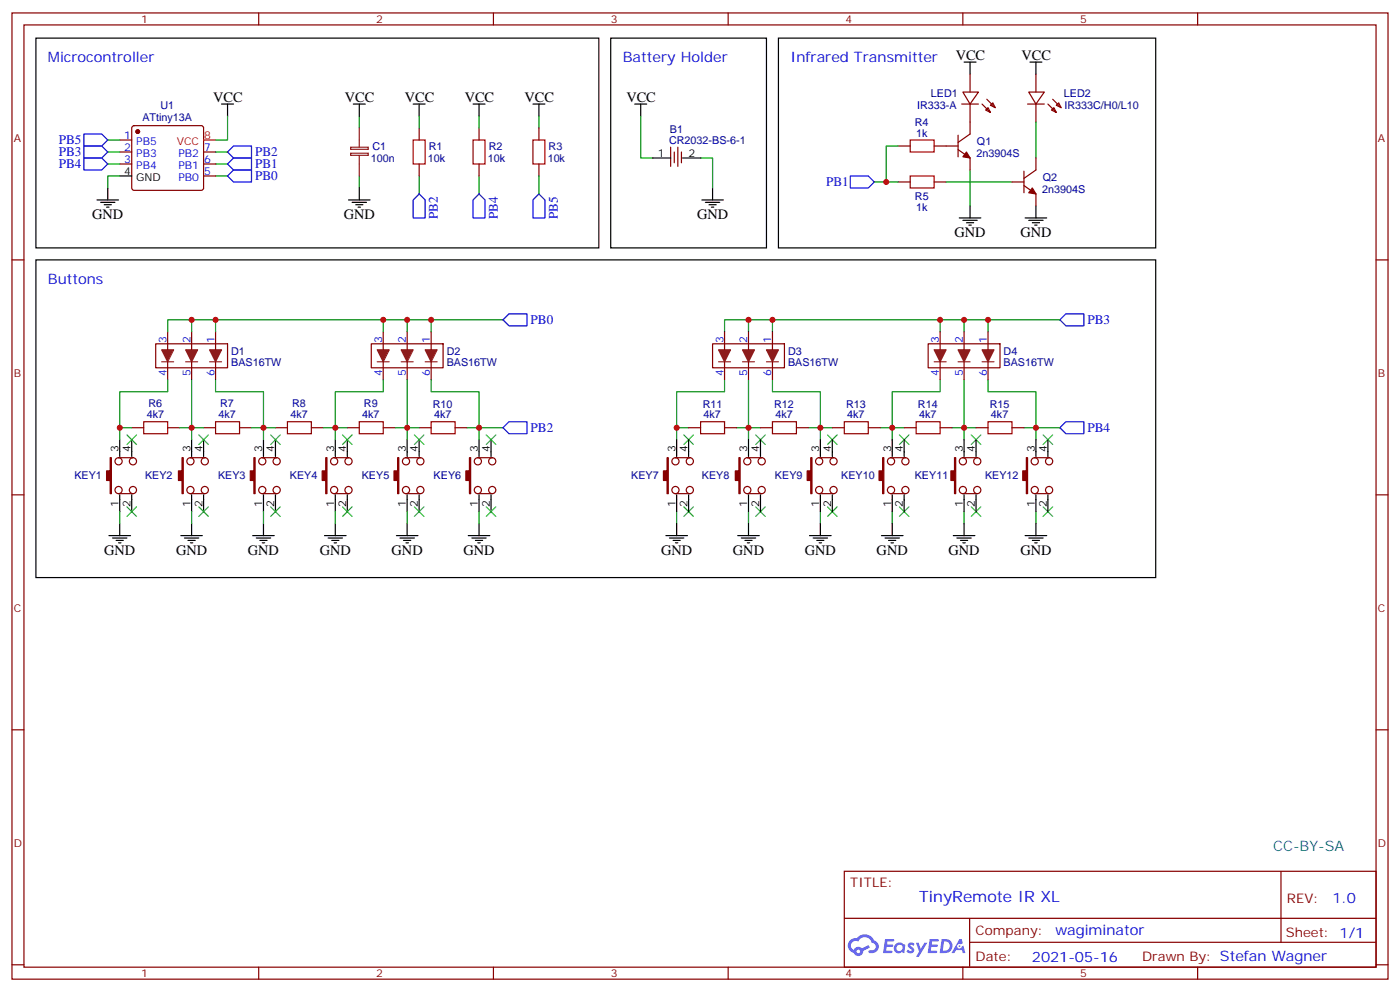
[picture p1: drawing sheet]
<svg xmlns="http://www.w3.org/2000/svg" width="412mm" height="292mm" viewBox="0 0 412 292" stroke-linecap="round" stroke-linejoin="round" font-family="sans-serif">
<g fill="none" stroke="#870000" stroke-width=".35">
<path d="M3.5 3.8h405.4v284.3h-405.4zM7.1 7.3h398.2v277.3h-398.2zM76.2 3.8v3.5M145.3 3.8v3.5M214.5 3.8v3.5M283.6 3.8v3.5M352.8 3.8v3.5M3.5 76.5h3.6M405.3 76.5h3.6M3.5 145.6h3.6M405.3 145.6h3.6M3.5 214.8h3.6"/>
<path d="M405.3 214.8h3.6M248.7 256.4h156.6v28.2h-156.6zM377.3 256.4v20.9M248.7 270.2h156.5M285.6 277.3h119.6M285.6 270.2v14.2M3.5 283.9h3.6M76.2 284.6v3.5M145.3 284.6v3.5M214.5 284.6v3.5M283.6 284.6v3.5M352.8 284.6v3.5"/>
<path d="M405.3 283.9h3.6"/>
</g>
<g fill="#5487ff">
<path d="M267.7 277.6a1.22 1.22 0 0 1 1.7 .2l-.4 .6a.47 .47 0 0 0-.3-.4 .47 .47 0 0 0-.5 .2l.1 .2a1.14 1.14 0 0 1 .8 1.8 1.14 1.14 0 0 1-1.9 0l-.2-.2 .5-.6 .7 .5a.29 .29 0 0 0 .3-.3 .29 .29 0 0 0-.2-.3 1.04 1.04 0 0 1-.6-1.7z"/>
<path d="M260.7 276.3h2.4l.3 .2-.2 .5-1.8 .1-.1 .8h1.5l.3 .4-.3 .4h-1.6l-.2 1.1h1.7l.2 .3-.2 .3-2.6 .1z"/>
<path d="M273.8 276.3h2.4l.3 .2-.1 .5-1.8 .1-.2 .8h1.6l.3 .4-.4 .4h-1.6l-.1 1.1h1.7l.2 .3-.2 .3-2.6 .1z"/>
<path d="M282.6 276.3h.7l.3 1.3-.6 .3a.69 .69 0 0 0-1 .3 .69 .69 0 0 0 .4 .9 .69 .69 0 0 0 .9-.6l.5-.2 .6 2.2h-.8l-.2-.9h-1.8l-.5 .9h-.8z"/>
<path d="M269.8 277.4h.8l.6 1.8 1.1-1.8h.9l-2.6 4.2h-.8l.9-1.5z"/>
<path d="M277.4 276.3l-.6 4.2h1.3a2.11 2.11 0 0 0 2.5-2.1 2.11 2.11 0 0 0-2.5-2.1zM278.1 277.1a1.39 1.39 0 0 1 1.7 1.4 1.39 1.39 0 0 1-1.8 1.3h-.3z"/>
<path d="M263.7 277.9a1.54 1.54 0 0 0-.1 2.2 1.54 1.54 0 0 0 2.2 .1l.6 .3 .3-2.3-.2-.3h-.4a1.49 1.49 0 0 0-2.4 0zM264 278.9a.94 .94 0 0 1 1.8 0 .94 .94 0 0 1-1.8 0z"/>
<path d="M250.4 276.7a2.18 2.18 0 0 0 1.1 3.7 1.44 1.44 0 0 0 1.6 .9 1.44 1.44 0 0 0 1.2-1.4l2-1.1-.5-.7-1.9 1a1.47 1.47 0 0 0-2.4 .4 1.39 1.39 0 0 1-.7-1.9 1.39 1.39 0 0 1 2-.5 2.12 2.12 0 0 1 2.2-1.3 2.12 2.12 0 0 1 1.9 1.7 1.14 1.14 0 0 1 1.1 1.4 1.14 1.14 0 0 1-1.7 .7 .43 .43 0 0 0-.5 .4 .43 .43 0 0 0 .4 .5 1.98 1.98 0 0 0 2.5-1.2 1.98 1.98 0 0 0-1.2-2.6 3.1 3.1 0 0 0-5.3-.6l-.9 .1zM252.3 280a.55 .55 0 0 1 1.1 0 .55 .55 0 0 1-1.1 0z"/>
<circle cx="282.6" cy="278.4" r=".26"/>
</g>
<g fill="none" stroke="#008700" stroke-width=".35">
<path d="M67 34.1v7.1h-3.5M105.8 34.1v3.6M123.5 34.1v3.6M141.1 34.1v3.6M158.7 34.1v3.6M188.7 34.1v12.4h3.6M305.2 35.9v10.6M31.7 48.3h3.6M31.7 44.7h3.6M31.7 41.2h3.6M35.3 51.8h-3.6v3.5M63.5 51.8h3.5"/>
<path d="M63.5 48.3h3.5M63.5 44.7h3.5M105.8 51.8v3.5M123.5 51.8v5.3M141.1 51.8v5.3M158.7 51.8v5.3M206.4 46.5h3.5v8.8M257.5 53.6h7.1M264.6 43h-3.5v10.6M278.7 53.6h19.4M285.8 50v10.6M56.4 94.1v3.5"/>
<path d="M63.5 94.1v3.5M112.9 94.1v3.5M119.9 94.1v3.5M127 94.1v3.5M148.2 94.1h-98.8v3.5M220.5 94.1v3.5M227.5 94.1v3.5M276.9 94.1v3.5M284 94.1v3.5M291 94.1v3.5M312.2 94.1h-98.8v3.5M49.4 111.8v3.5h-14.1v10.6"/>
<path d="M56.4 111.8v17.6M63.5 111.8v3.5h14.1v14.1M112.9 111.8v3.5h-14.1v14.1M119.9 111.8v17.6M127 111.8v3.5h14.1v14.1M213.4 111.8v3.5h-14.1v10.6M220.5 111.8v17.6M227.5 111.8v3.5h14.2v14.1M276.9 111.8v3.5h-14.1v14.1M284 111.8v17.6M291 111.8v3.5h14.2v14.1M38.8 125.9h-3.5v3.5"/>
<path d="M52.9 125.9h7.1M74.1 125.9h7M95.2 125.9h7.1M116.4 125.9h7.1M137.6 125.9h10.6M202.8 125.9h-3.5v3.5M217 125.9h7M238.1 125.9h7.1M259.3 125.9h7M280.5 125.9h7M301.6 125.9h10.6M35.3 150.6v3.5"/>
<path d="M56.4 150.6v3.5M77.6 150.6v3.5M98.8 150.6v3.5M119.9 150.6v3.5M141.1 150.6v3.5M199.3 150.6v3.5M220.5 150.6v3.5M241.7 150.6v3.5M262.8 150.6v3.5M284 150.6v3.5M305.2 150.6v3.5"/>
</g>
<g fill="none" stroke="#00f" stroke-width=".35">
<path d="M24.7 39.4h5.3l1.7 1.8-1.7 1.8h-5.3zM24.7 43h5.3l1.7 1.7-1.7 1.8h-5.3zM24.7 46.5h5.3l1.7 1.8-1.7 1.7h-5.3zM67 48.3l1.8-1.8h5.3v3.5h-5.3zM67 44.7l1.8-1.7h5.3v3.5h-5.3zM68.8 50h5.3v3.6h-5.3l-1.8-1.8zM123.5 57.1l1.7 1.7v5.3h-3.5v-5.3zM141.1 57.1l1.8 1.7v5.3h-3.6v-5.3zM158.7 57.1l1.8 1.7v5.3h-3.5v-5.3zM250.5 51.8h5.3l1.7 1.8-1.7 1.7h-5.3zM148.2 94.1l1.7-1.7h5.3v3.5h-5.3zM312.2 94.1l1.8-1.7h5.3v3.5h-5.3z"/>
<path d="M148.2 125.9l1.7-1.8h5.3v3.5h-5.3zM312.2 125.9l1.8-1.8h5.3v3.5h-5.3z"/>
</g>
<g fill="#870000" stroke="#870000" stroke-width=".35">
<path d="M304.1 55.3l1.1 1.8-2.2-.4z"/>
<path d="M284.7 44.7l1.1 1.8-2.2-.4z"/>
<path d="M32.5 134.7h.3v10.6h-.3v-3.9h-1.1v-2.8h1.1z"/>
<path d="M53.6 134.7h.4v10.6h-.4v-3.9h-1v-2.8h1z"/>
<path d="M74.8 134.7h.3v10.6h-.3v-3.9h-1.1v-2.8h1.1z"/>
<path d="M96 134.7h.3v10.6h-.3v-3.9h-1.1v-2.8h1.1z"/>
<path d="M117.1 134.7h.4v10.6h-.4v-3.9h-1v-2.8h1z"/>
<path d="M138.3 134.7h.3v10.6h-.3v-3.9h-1.1v-2.8h1.1z"/>
<path d="M302.3 134.7h.4v10.6h-.4v-3.9h-1v-2.8h1z"/>
<path d="M281.2 134.7h.3v10.6h-.3v-3.9h-1.1v-2.8h1.1z"/>
<path d="M260 134.7h.3v10.6h-.3v-3.9h-1.1v-2.8h1.1z"/>
<path d="M238.8 134.7h.4v10.6h-.4v-3.9h-1v-2.8h1z"/>
<path d="M217.7 134.7h.3v10.6h-.3v-3.9h-1.1v-2.8h1.1z"/>
<path d="M196.5 134.7h.3v10.6h-.3v-3.9h-1.1v-2.8h1.1z"/>
<circle cx="40.6" cy="38.7" r=".53"/>
</g>
<g fill="none" stroke="#870000" stroke-width=".35">
<path d="M39 37.2l.5-.2h19.8l.5 .2 .2 .5v17.6l-.3 .5-.4 .2h-19.8l-.5-.2-.2-.5v-17.6zM123.5 37.7v3.5M141.1 37.7v3.5M158.7 37.7v3.5M282.2 39.8v6.3M283.3 30.6h4.9M283.6 27.1h4.6l-2.4 3.5zM285.8 21.8v5.3M285.8 30.6v8.8l-3.6 2.5M289.3 30.6l2.4 2.5M290.3 32.4l.7-.7 .7 1.4zM290.7 29.2l2.5 2.5"/>
<path d="M292.5 30.3l.7 1.4-1.5-.7zM302.7 30.6h4.9M303 27.1h4.6l-2.4 3.5zM305.2 21.8v5.3M305.2 30.6v5.3M308.7 30.6l2.4 2.5M309.7 32.4l.7-.7 .7 1.4zM310.1 29.2l2.5 2.5M311.1 31l.8-.7 .7 1.4zM35.3 41.2h3.5M35.3 44.7h3.5M35.3 48.3h3.5"/>
<path d="M60 44.7h3.5M60 48.3h3.5M60 51.8h3.5M123.5 48.3v3.5M141.1 48.3v3.5M158.7 48.3v3.5M197.6 43.3v5.7M198.6 44.7v3.2M199.7 43.3v5.7M200.7 44.7v3.2M264.6 53.6h3.5M264.6 43h3.5"/>
<path d="M275.2 53.6h3.5M275.2 43h7M282.2 44l3.6 2.5v3.5M298.1 53.6h3.5M301.6 54.6l3.6 2.5v3.5M301.6 50.4v6.3M305.2 46.5v3.5l-3.6 2.5M49.4 97.6v5.3M56.4 97.6v5.3M63.5 97.6v5.3M112.9 97.6v5.3M119.9 97.6v5.3"/>
<path d="M127 97.6v5.3M213.4 97.6v5.3M220.5 97.6v5.3M227.5 97.6v5.3M276.9 97.6v5.3M284 97.6v5.3M291 97.6v5.3M45.9 101.2h21.1v7h-21.1zM49.4 106.5v5.3M56.4 106.5v5.3M63.5 106.5v5.3M109.4 101.2h21.1v7h-21.1z"/>
<path d="M112.9 106.5v5.3M119.9 106.5v5.3M127 106.5v5.3M209.9 101.2h21.2v7h-21.2zM213.4 106.5v5.3M220.5 106.5v5.3M227.5 106.5v5.3M273.4 101.2h21.2v7h-21.2zM276.9 106.5v5.3M284 106.5v5.3M291 106.5v5.3M34.9 134.7h4.3"/>
<path d="M38.8 125.9h3.5M49.4 125.9h3.5M56.1 134.7h4.2M60 125.9h3.5M70.6 125.9h3.5M77.3 134.7h4.2M81.1 125.9h3.6M91.7 125.9h3.5M98.4 134.7h4.3M102.3 125.9h3.5M112.9 125.9h3.5M119.6 134.7h4.2"/>
<path d="M123.5 125.9h3.5M134.1 125.9h3.5M140.8 134.7h4.2M199 134.7h4.2M202.8 125.9h3.6M213.4 125.9h3.6M220.1 134.7h4.3M224 125.9h3.5M234.6 125.9h3.5M241.3 134.7h4.2M245.2 125.9h3.5M255.8 125.9h3.5"/>
<path d="M262.5 134.7h4.2M266.3 125.9h3.6M276.9 125.9h3.6M283.6 134.7a1.06 1.06 0 0 1 1 1.5 1.06 1.06 0 0 1-1.8 .3 1.06 1.06 0 0 1 .5-1.8h4.6M287.5 125.9h3.5M298.1 125.9h3.5M304.8 134.7h4.2M34.9 145.3h4.3M56.1 145.3h4.2M77.3 145.3h4.2M98.4 145.3h4.3M119.6 145.3h4.2"/>
<path d="M140.8 145.3h4.2M199 145.3h4.2M220.1 145.3h4.3M241.3 145.3h4.2M262.5 145.3h4.2M283.6 143.2a1.06 1.06 0 0 0-.9 1.4 1.06 1.06 0 0 0 1.7 .3 1.06 1.06 0 0 0-.4-1.7h-.4M283.6 145.3h4.3M304.8 145.3h4.2"/>
<circle cx="34.9" cy="135.7" r="1.06"/>
<circle cx="39.2" cy="135.7" r="1.06"/>
<circle cx="56.1" cy="135.7" r="1.06"/>
<circle cx="60.3" cy="135.7" r="1.06"/>
<circle cx="77.3" cy="135.7" r="1.06"/>
<circle cx="81.5" cy="135.7" r="1.06"/>
<circle cx="98.4" cy="135.7" r="1.06"/>
<circle cx="102.7" cy="135.7" r="1.06"/>
<circle cx="119.6" cy="135.7" r="1.06"/>
<circle cx="123.8" cy="135.7" r="1.06"/>
<circle cx="140.8" cy="135.7" r="1.06"/>
<circle cx="145" cy="135.7" r="1.06"/>
<circle cx="199" cy="135.7" r="1.06"/>
<circle cx="203.2" cy="135.7" r="1.06"/>
<circle cx="220.1" cy="135.7" r="1.06"/>
<circle cx="224.4" cy="135.7" r="1.06"/>
<circle cx="241.3" cy="135.7" r="1.06"/>
<circle cx="245.5" cy="135.7" r="1.06"/>
<circle cx="262.5" cy="135.7" r="1.06"/>
<circle cx="266.7" cy="135.7" r="1.06"/>
<circle cx="287.9" cy="135.7" r="1.06"/>
<circle cx="304.8" cy="135.7" r="1.06"/>
<circle cx="309" cy="135.7" r="1.06"/>
<circle cx="34.9" cy="144.2" r="1.06"/>
<circle cx="39.2" cy="144.2" r="1.06"/>
<circle cx="56.1" cy="144.2" r="1.06"/>
<circle cx="60.3" cy="144.2" r="1.06"/>
<circle cx="77.3" cy="144.2" r="1.06"/>
<circle cx="81.5" cy="144.2" r="1.06"/>
<circle cx="98.4" cy="144.2" r="1.06"/>
<circle cx="102.7" cy="144.2" r="1.06"/>
<circle cx="119.6" cy="144.2" r="1.06"/>
<circle cx="123.8" cy="144.2" r="1.06"/>
<circle cx="140.8" cy="144.2" r="1.06"/>
<circle cx="145" cy="144.2" r="1.06"/>
<circle cx="199" cy="144.2" r="1.06"/>
<circle cx="203.2" cy="144.2" r="1.06"/>
<circle cx="220.1" cy="144.2" r="1.06"/>
<circle cx="224.4" cy="144.2" r="1.06"/>
<circle cx="241.3" cy="144.2" r="1.06"/>
<circle cx="245.5" cy="144.2" r="1.06"/>
<circle cx="262.5" cy="144.2" r="1.06"/>
<circle cx="266.7" cy="144.2" r="1.06"/>
<circle cx="287.9" cy="144.2" r="1.06"/>
<circle cx="304.8" cy="144.2" r="1.06"/>
<circle cx="309" cy="144.2" r="1.06"/>
</g>
<g fill="none" stroke="#000" stroke-width=".35">
<path d="M10.6 11.2h165.8v61.8h-165.8zM179.9 11.2h45.9v61.8h-45.9zM229.3 11.2h111.1v61.8h-111.1zM284 18.3h3.5M285.8 18.3v3.5M303.4 18.3h3.5M305.2 18.3v3.5M65.3 30.6h3.5M67 30.6v3.5M104.1 30.6h3.5M105.8 30.6v3.5M121.7 30.6h3.5"/>
<path d="M123.5 30.6v3.5M139.3 30.6h3.6M141.1 30.6v3.5M157 30.6h3.5M158.7 30.6v3.5M187 30.6h3.5M188.7 30.6v3.5M28.6 58.8h6.3M29.6 59.5h4.3M31.7 55.3v3.5M35.3 51.8h3.5M102.7 58.8h6.3"/>
<path d="M103.7 59.5h4.2M105.8 55.3v3.5M192.3 46.5h5.3M201.1 46.5h5.3M206.7 58.8h6.4M207.8 59.5h4.2M209.9 55.3v3.5M10.6 76.5h329.8v93.5h-329.8zM30.7 60.3h2.1M31.4 61h.7M104.8 60.3h2.1M105.5 61h.7"/>
<path d="M208.8 60.3h2.2M209.5 61h.8M282.6 64.1h6.3M283.6 64.8h4.3M284.7 65.5h2.1M285.4 66.3h.7M285.8 60.6v3.5M302 64.1h6.3M303 64.8h4.3M304.1 65.5h2.1M304.8 66.3h.7M305.2 60.6v3.5"/>
<path d="M35.3 129.4v4.9M38.8 129.4v4.9M56.4 129.4v4.9M60 129.4v4.9M77.6 129.4v4.9M81.1 129.4v4.9M98.8 129.4v4.9M102.3 129.4v4.9M119.9 129.4v4.9M123.5 129.4v4.9M141.1 129.4v4.9M144.6 129.4v4.9"/>
<path d="M199.3 129.4v4.9M202.8 129.4v4.9M220.5 129.4v4.9M224 129.4v4.9M241.7 129.4v4.9M245.2 129.4v4.9M262.8 129.4v4.9M266.3 129.4v4.9M284 129.4v4.9M287.5 129.4v4.9M305.2 129.4v4.9M308.7 129.4v4.9"/>
<path d="M32.1 157.6h6.4M33.2 158.3h4.2M34.2 159h2.1M34.9 159.7h.7M35.3 145.6v5M35.3 154.1v3.5M38.8 145.6v5M53.3 157.6h6.3M54.3 158.3h4.3M55.4 159h2.1M56.1 159.7h.7M56.4 145.6v5"/>
<path d="M56.4 154.1v3.5M60 145.6v5M74.4 157.6h6.4M75.5 158.3h4.2M76.6 159h2.1M77.3 159.7h.7M77.6 145.6v5M77.6 154.1v3.5M81.1 145.6v5M95.6 157.6h6.4M96.7 158.3h4.2M97.7 159h2.1"/>
<path d="M98.4 159.7h.7M98.8 145.6v5M98.8 154.1v3.5M102.3 145.6v5M116.8 157.6h6.3M117.8 158.3h4.3M118.9 159h2.1M119.6 159.7h.7M119.9 145.6v5M119.9 154.1v3.5M123.5 145.6v5M137.9 157.6h6.4"/>
<path d="M139 158.3h4.2M140.1 159h2.1M140.8 159.7h.7M141.1 145.6v5M141.1 154.1v3.5M144.6 145.6v5M196.1 157.6h6.4M197.2 158.3h4.2M198.3 159h2.1M199 159.7h.7M199.3 145.6v5M199.3 154.1v3.5"/>
<path d="M202.8 145.6v5M217.3 157.6h6.4M218.4 158.3h4.2M219.4 159h2.1M220.1 159.7h.7M220.5 145.6v5M220.5 154.1v3.5M224 145.6v5M238.5 157.6h6.3M239.5 158.3h4.3M240.6 159h2.1M241.3 159.7h.7"/>
<path d="M241.7 145.6v5M241.7 154.1v3.5M245.2 145.6v5M259.6 157.6h6.4M260.7 158.3h4.2M261.8 159h2.1M262.5 159.7h.7M262.8 145.6v5M262.8 154.1v3.5M266.3 145.6v5M280.8 157.6h6.4M281.9 158.3h4.2"/>
<path d="M282.9 159h2.1M283.6 159.7h.7M284 145.6v5M284 154.1v3.5M287.5 145.6v5M302 157.6h6.3M303 158.3h4.3M304.1 159h2.1M304.8 159.7h.7M305.2 145.6v5M305.2 154.1v3.5M308.7 145.6v5"/>
</g>
<path d="M60 41.2h3.5" fill="none" stroke="#f00" stroke-width=".35"/>
<g fill="none" stroke="#8c2424" stroke-width=".35">
<path d="M105.8 37.7v5.6M103.3 45.1h5.2v.6h-5.2zM103.3 43.3h5.2v.7h-5.2zM105.8 45.8v6M47.6 106.5h3.6M54.7 106.5h3.5M61.7 106.5h3.6M111.1 106.5h3.6M118.2 106.5h3.5M125.2 106.5h3.6M211.7 106.5h3.5M218.7 106.5h3.5"/>
<path d="M225.8 106.5h3.5M275.2 106.5h3.5M282.2 106.5h3.6M289.3 106.5h3.5"/>
</g>
<g fill="none" stroke="#a10000" stroke-width=".35">
<path d="M121.7 41.2h3.5v7.1h-3.5zM139.3 41.2h3.6v7.1h-3.6zM157 41.2h3.5v7.1h-3.5zM268.1 51.8h7.1v3.5h-7.1zM268.1 41.2h7.1v3.5h-7.1zM42.3 124.1h7.1v3.5h-7.1zM63.5 124.1h7.1v3.5h-7.1zM84.7 124.1h7v3.5h-7zM105.8 124.1h7.1v3.5h-7.1zM127 124.1h7.1v3.5h-7.1zM206.4 124.1h7v3.5h-7zM227.5 124.1h7.1v3.5h-7.1z"/>
<path d="M248.7 124.1h7.1v3.5h-7.1zM269.9 124.1h7v3.5h-7zM291 124.1h7.1v3.5h-7.1z"/>
</g>
<g fill="none" stroke="#3c3" stroke-width=".35">
<path d="M37.4 128l2.8 2.8M40.2 128l-2.8 2.8M58.6 128l2.8 2.8M61.4 128l-2.8 2.8M79.7 128l2.8 2.8M82.5 128l-2.8 2.8M100.9 128l2.8 2.8M103.7 128l-2.8 2.8M122.1 128l2.8 2.8M124.9 128l-2.8 2.8M143.2 128l2.8 2.8M146 128l-2.8 2.8"/>
<path d="M201.4 128l2.9 2.8M204.3 128l-2.9 2.8M222.6 128l2.8 2.8M225.4 128l-2.8 2.8M243.8 128l2.8 2.8M246.6 128l-2.8 2.8M264.9 128l2.9 2.8M267.8 128l-2.9 2.8M286.1 128l2.8 2.8M288.9 128l-2.8 2.8M307.3 128l2.8 2.8M310.1 128l-2.8 2.8"/>
<path d="M37.4 149.2l2.8 2.8M40.2 149.2l-2.8 2.8M58.6 149.2l2.8 2.8M61.4 149.2l-2.8 2.8M79.7 149.2l2.8 2.8M82.5 149.2l-2.8 2.8M100.9 149.2l2.8 2.8M103.7 149.2l-2.8 2.8M122.1 149.2l2.8 2.8M124.9 149.2l-2.8 2.8M143.2 149.2l2.8 2.8M146 149.2l-2.8 2.8"/>
<path d="M201.4 149.2l2.9 2.8M204.3 149.2l-2.9 2.8M222.6 149.2l2.8 2.8M225.4 149.2l-2.8 2.8M243.8 149.2l2.8 2.8M246.6 149.2l-2.8 2.8M264.9 149.2l2.9 2.8M267.8 149.2l-2.9 2.8M286.1 149.2l2.8 2.8M288.9 149.2l-2.8 2.8M307.3 149.2l2.8 2.8M310.1 149.2l-2.8 2.8"/>
</g>
<g fill="#8c2424" stroke="#8c2424" stroke-width=".35">
<path d="M61.7 102.9h3.6l-1.8 3.6z"/>
<path d="M54.7 102.9h3.5l-1.8 3.6z"/>
<path d="M47.6 102.9h3.6l-1.8 3.6z"/>
<path d="M125.2 102.9h3.6l-1.8 3.6z"/>
<path d="M118.2 102.9h3.5l-1.8 3.6z"/>
<path d="M111.1 102.9h3.6l-1.8 3.6z"/>
<path d="M289.3 102.9h3.5l-1.8 3.6z"/>
<path d="M282.2 102.9h3.6l-1.8 3.6z"/>
<path d="M275.2 102.9h3.5l-1.8 3.6z"/>
<path d="M225.8 102.9h3.5l-1.8 3.6z"/>
<path d="M218.7 102.9h3.5l-1.7 3.6z"/>
<path d="M211.7 102.9h3.5l-1.8 3.6z"/>
</g>
<g fill="#c00">
<circle cx="261.1" cy="53.6" r=".88"/>
<circle cx="56.4" cy="125.9" r=".88"/>
<circle cx="77.6" cy="125.9" r=".88"/>
<circle cx="98.8" cy="125.9" r=".88"/>
<circle cx="119.9" cy="125.9" r=".88"/>
<circle cx="141.1" cy="125.9" r=".88"/>
<circle cx="35.3" cy="125.9" r=".88"/>
<circle cx="56.4" cy="94.1" r=".88"/>
<circle cx="63.5" cy="94.1" r=".88"/>
<circle cx="112.9" cy="94.1" r=".88"/>
<circle cx="119.9" cy="94.1" r=".88"/>
<circle cx="127" cy="94.1" r=".88"/>
<circle cx="291" cy="94.1" r=".88"/>
<circle cx="284" cy="94.1" r=".88"/>
<circle cx="276.9" cy="94.1" r=".88"/>
<circle cx="227.5" cy="94.1" r=".88"/>
<circle cx="220.5" cy="94.1" r=".88"/>
<circle cx="199.3" cy="125.9" r=".88"/>
<circle cx="305.2" cy="125.9" r=".88"/>
<circle cx="284" cy="125.9" r=".88"/>
<circle cx="262.8" cy="125.9" r=".88"/>
<circle cx="241.7" cy="125.9" r=".88"/>
<circle cx="220.5" cy="125.9" r=".88"/>
</g>
<text font-size="4.6" fill="#00f" x="270.8" y="265.4">TinyRemote IR XL</text>
<g font-size="4.2">
<text x="281.5" y="17.6">VCC</text>
<text x="300.9" y="17.6">VCC</text>
<text x="62.8" y="29.9">VCC</text>
<text x="101.6" y="29.9">VCC</text>
<text x="119.2" y="29.9">VCC</text>
<text x="136.9" y="29.9">VCC</text>
<text x="154.5" y="29.9">VCC</text>
<text x="184.5" y="29.9">VCC</text>
<text x="27.2" y="64.5">GND</text>
<text x="101.2" y="64.5">GND</text>
<text x="205.3" y="64.5">GND</text>
<text x="281.2" y="69.8">GND</text>
<text x="300.6" y="69.8">GND</text>
<text x="30.7" y="163.3">GND</text>
<text x="51.9" y="163.3">GND</text>
<text x="73" y="163.3">GND</text>
<text x="94.2" y="163.3">GND</text>
<text x="115.4" y="163.3">GND</text>
<text x="136.5" y="163.3">GND</text>
<text x="194.7" y="163.3">GND</text>
<text x="215.9" y="163.3">GND</text>
<text x="237.1" y="163.3">GND</text>
<text x="258.2" y="163.3">GND</text>
<text x="279.4" y="163.3">GND</text>
<text x="300.6" y="163.3">GND</text>
</g>
<g font-size="4.2" fill="#00f">
<text x="14.1" y="18.3">Microcontroller</text>
<text x="183.4" y="18.3">Battery Holder</text>
<text x="232.8" y="18.3">Infrared Transmitter</text>
<text x="14.1" y="83.5">Buttons</text>
<text x="392.5" y="265.7">1.0</text>
<text x="310.9" y="275.2">wagiminator</text>
<text x="304" y="283">2021-05-16</text>
</g>
<text font-size="4.2" fill="#0099b0" x="375" y="250.4">CC-BY-SA</text>
<g font-size="3.9" fill="#00f">
<text x="17.3" y="46">PB3</text>
<text x="17.3" y="42.5">PB5</text>
<text x="75.2" y="46">PB2</text>
<text x="17.3" y="49.6">PB4</text>
<text x="75.2" y="53">PB0</text>
<text x="75.2" y="49.5">PB1</text>
<text x="243.4" y="54.8">PB1</text>
<text x="129" y="64.5" transform="rotate(-90 129 64.5)">PB2</text>
<text x="146.6" y="64.5" transform="rotate(-90 146.6 64.5)">PB4</text>
<text x="164.3" y="64.5" transform="rotate(-90 164.3 64.5)">PB5</text>
<text x="156.3" y="95.4">PB0</text>
<text x="320.4" y="95.4">PB3</text>
<text x="156.3" y="127.1">PB2</text>
<text x="320.4" y="127.1">PB4</text>
</g>
<g font-size="3.9" fill="#800">
<text x="250.5" y="261">TITLE:</text>
<text x="379.1" y="265.7">REV:</text>
<text x="287.4" y="275.2">Company:</text>
<text x="378.7" y="275.8">Sheet: 1/1</text>
<text x="287.4" y="282.9">Date:</text>
<text x="336.4" y="282.9">Drawn By: Stefan Wagner</text>
</g>
<g font-size="3.2" fill="#800">
<text x="41.6" y="6.8">1</text>
<text x="110.8" y="6.8">2</text>
<text x="179.9" y="6.8">3</text>
<text x="249.1" y="6.8">4</text>
<text x="318.2" y="6.8">5</text>
<text x="4.1" y="41.9">A</text>
<text x="405.9" y="41.9">A</text>
<text x="4.1" y="111.1">B</text>
<text x="405.9" y="111.1">B</text>
<text x="4.1" y="180.2">C</text>
<text x="405.9" y="180.2">C</text>
<text x="4.1" y="249.3">D</text>
<text x="405.9" y="249.3">D</text>
<text x="41.6" y="287.6">1</text>
<text x="110.8" y="287.6">2</text>
<text x="179.9" y="287.6">3</text>
<text x="249.1" y="287.6">4</text>
<text x="318.2" y="287.6">5</text>
</g>
<g font-size="3.2" fill="#000080">
<text x="274.2" y="28.6">LED1</text>
<text x="313.4" y="28.6">LED2</text>
<text x="42" y="35.6">ATtiny13A</text>
<text x="47.3" y="32.1">U1</text>
<text x="270.1" y="32.1">IR333-A</text>
<text x="313.6" y="32.1">IR333C/H0/L10</text>
<text x="197.3" y="39">B1</text>
<text x="269.5" y="37">R4</text>
<text x="269.8" y="40.2">1k</text>
<text x="109.2" y="47.6">100n</text>
<text x="109.7" y="44.1">C1</text>
<text x="126.1" y="47.6">10k</text>
<text x="126.3" y="44.1">R1</text>
<text x="143.7" y="47.6">10k</text>
<text x="144" y="44.1">R2</text>
<text x="161.3" y="47.6">10k</text>
<text x="161.6" y="44.1">R3</text>
<text x="197.1" y="42.3">CR2032-BS-6-1</text>
<text x="287.6" y="46.2">2n3904S</text>
<text x="287.8" y="42.7">Q1</text>
<text x="307.2" y="53.3">Q2</text>
<text x="269.5" y="58.9">R5</text>
<text x="307" y="56.8">2n3904S</text>
<text x="269.8" y="62.1">1k</text>
<text x="68.1" y="107.6">BAS16TW</text>
<text x="68.1" y="104.4">D1</text>
<text x="131.6" y="107.6">BAS16TW</text>
<text x="131.6" y="104.4">D2</text>
<text x="232.1" y="107.6">BAS16TW</text>
<text x="232.1" y="104.4">D3</text>
<text x="295.6" y="107.6">BAS16TW</text>
<text x="295.6" y="104.4">D4</text>
<text x="43.7" y="119.9">R6</text>
<text x="64.9" y="119.9">R7</text>
<text x="86" y="119.9">R8</text>
<text x="107.2" y="119.9">R9</text>
<text x="127.5" y="119.9">R10</text>
<text x="207" y="119.9">R11</text>
<text x="228.1" y="119.9">R12</text>
<text x="249.2" y="119.9">R13</text>
<text x="270.4" y="119.9">R14</text>
<text x="291.6" y="119.9">R15</text>
<text x="43.2" y="123.1">4k7</text>
<text x="64.4" y="123.1">4k7</text>
<text x="85.5" y="123.1">4k7</text>
<text x="106.7" y="123.1">4k7</text>
<text x="127.9" y="123.1">4k7</text>
<text x="207.2" y="123.1">4k7</text>
<text x="228.4" y="123.1">4k7</text>
<text x="249.6" y="123.1">4k7</text>
<text x="270.7" y="123.1">4k7</text>
<text x="291.9" y="123.1">4k7</text>
<text x="21.9" y="141.1">KEY1</text>
<text x="42.7" y="141.1">KEY2</text>
<text x="64.2" y="141.1">KEY3</text>
<text x="85.4" y="141.1">KEY4</text>
<text x="106.6" y="141.1">KEY5</text>
<text x="127.7" y="141.1">KEY6</text>
<text x="185.9" y="141.1">KEY7</text>
<text x="206.8" y="141.1">KEY8</text>
<text x="228.3" y="141.1">KEY9</text>
<text x="247.8" y="141.1">KEY10</text>
<text x="269.5" y="141.1">KEY11</text>
<text x="290.2" y="141.1">KEY12</text>
</g>
<g font-size="3.2" fill="#00f">
<text x="36.6" y="40.9">1</text>
<text x="36.6" y="44.4">2</text>
<text x="36.6" y="47.9">3</text>
<text x="40.1" y="42.6">PB5</text>
<text x="40.1" y="46.1">PB3</text>
<text x="52.6" y="46.1">PB2</text>
<text x="60.1" y="47.9">6</text>
<text x="60.1" y="44.4">7</text>
<text x="40.1" y="49.7">PB4</text>
<text x="52.6" y="53.2">PB0</text>
<text x="52.6" y="49.7">PB1</text>
<text x="60.1" y="51.4">5</text>
<text x="49" y="100.8" transform="rotate(-90 49 100.8)">3</text>
<text x="56.1" y="100.8" transform="rotate(-90 56.1 100.8)">2</text>
<text x="63.1" y="100.8" transform="rotate(-90 63.1 100.8)">1</text>
<text x="112.5" y="100.8" transform="rotate(-90 112.5 100.8)">3</text>
<text x="119.6" y="100.8" transform="rotate(-90 119.6 100.8)">2</text>
<text x="126.6" y="100.8" transform="rotate(-90 126.6 100.8)">1</text>
<text x="213.1" y="100.8" transform="rotate(-90 213.1 100.8)">3</text>
<text x="220.1" y="100.8" transform="rotate(-90 220.1 100.8)">2</text>
<text x="227.2" y="100.8" transform="rotate(-90 227.2 100.8)">1</text>
<text x="276.6" y="100.8" transform="rotate(-90 276.6 100.8)">3</text>
<text x="283.6" y="100.8" transform="rotate(-90 283.6 100.8)">2</text>
<text x="290.7" y="100.8" transform="rotate(-90 290.7 100.8)">1</text>
<text x="49" y="110.6" transform="rotate(-90 49 110.6)">4</text>
<text x="56.1" y="110.6" transform="rotate(-90 56.1 110.6)">5</text>
<text x="63.1" y="110.6" transform="rotate(-90 63.1 110.6)">6</text>
<text x="112.5" y="110.6" transform="rotate(-90 112.5 110.6)">4</text>
<text x="119.6" y="110.6" transform="rotate(-90 119.6 110.6)">5</text>
<text x="126.6" y="110.6" transform="rotate(-90 126.6 110.6)">6</text>
<text x="213.1" y="110.6" transform="rotate(-90 213.1 110.6)">4</text>
<text x="220.1" y="110.6" transform="rotate(-90 220.1 110.6)">5</text>
<text x="227.2" y="110.6" transform="rotate(-90 227.2 110.6)">6</text>
<text x="276.6" y="110.6" transform="rotate(-90 276.6 110.6)">4</text>
<text x="283.6" y="110.6" transform="rotate(-90 283.6 110.6)">5</text>
<text x="290.7" y="110.6" transform="rotate(-90 290.7 110.6)">6</text>
</g>
<g font-size="3.2" fill="#f00">
<text x="60.1" y="40.9">8</text>
<text x="52.1" y="42.6">VCC</text>
</g>
<g font-size="3.2">
<text x="193.8" y="46.1">1</text>
<text x="202.8" y="46.1">2</text>
<text x="36.6" y="51.4">4</text>
<text x="40.1" y="53.2">GND</text>
<text x="34.9" y="132.9" transform="rotate(-90 34.9 132.9)">3</text>
<text x="38.5" y="132.9" transform="rotate(-90 38.5 132.9)">4</text>
<text x="56.1" y="132.9" transform="rotate(-90 56.1 132.9)">3</text>
<text x="59.6" y="132.9" transform="rotate(-90 59.6 132.9)">4</text>
<text x="77.3" y="132.9" transform="rotate(-90 77.3 132.9)">3</text>
<text x="80.8" y="132.9" transform="rotate(-90 80.8 132.9)">4</text>
<text x="98.4" y="132.9" transform="rotate(-90 98.4 132.9)">3</text>
<text x="102" y="132.9" transform="rotate(-90 102 132.9)">4</text>
<text x="119.6" y="132.9" transform="rotate(-90 119.6 132.9)">3</text>
<text x="123.1" y="132.9" transform="rotate(-90 123.1 132.9)">4</text>
<text x="140.8" y="132.9" transform="rotate(-90 140.8 132.9)">3</text>
<text x="144.3" y="132.9" transform="rotate(-90 144.3 132.9)">4</text>
<text x="199" y="132.9" transform="rotate(-90 199 132.9)">3</text>
<text x="202.5" y="132.9" transform="rotate(-90 202.5 132.9)">4</text>
<text x="220.1" y="132.9" transform="rotate(-90 220.1 132.9)">3</text>
<text x="223.7" y="132.9" transform="rotate(-90 223.7 132.9)">4</text>
<text x="241.3" y="132.9" transform="rotate(-90 241.3 132.9)">3</text>
<text x="244.8" y="132.9" transform="rotate(-90 244.8 132.9)">4</text>
<text x="262.5" y="132.9" transform="rotate(-90 262.5 132.9)">3</text>
<text x="266" y="132.9" transform="rotate(-90 266 132.9)">4</text>
<text x="283.6" y="132.9" transform="rotate(-90 283.6 132.9)">3</text>
<text x="287.2" y="132.9" transform="rotate(-90 287.2 132.9)">4</text>
<text x="304.8" y="132.9" transform="rotate(-90 304.8 132.9)">3</text>
<text x="308.3" y="132.9" transform="rotate(-90 308.3 132.9)">4</text>
<text x="34.9" y="149.1" transform="rotate(-90 34.9 149.1)">1</text>
<text x="38.5" y="149.1" transform="rotate(-90 38.5 149.1)">2</text>
<text x="56.1" y="149.1" transform="rotate(-90 56.1 149.1)">1</text>
<text x="59.6" y="149.1" transform="rotate(-90 59.6 149.1)">2</text>
<text x="77.3" y="149.1" transform="rotate(-90 77.3 149.1)">1</text>
<text x="80.8" y="149.1" transform="rotate(-90 80.8 149.1)">2</text>
<text x="98.4" y="149.1" transform="rotate(-90 98.4 149.1)">1</text>
<text x="102" y="149.1" transform="rotate(-90 102 149.1)">2</text>
<text x="119.6" y="149.1" transform="rotate(-90 119.6 149.1)">1</text>
<text x="123.1" y="149.1" transform="rotate(-90 123.1 149.1)">2</text>
<text x="140.8" y="149.1" transform="rotate(-90 140.8 149.1)">1</text>
<text x="144.3" y="149.1" transform="rotate(-90 144.3 149.1)">2</text>
<text x="199" y="149.1" transform="rotate(-90 199 149.1)">1</text>
<text x="202.5" y="149.1" transform="rotate(-90 202.5 149.1)">2</text>
<text x="220.1" y="149.1" transform="rotate(-90 220.1 149.1)">1</text>
<text x="223.7" y="149.1" transform="rotate(-90 223.7 149.1)">2</text>
<text x="241.3" y="149.1" transform="rotate(-90 241.3 149.1)">1</text>
<text x="244.8" y="149.1" transform="rotate(-90 244.8 149.1)">2</text>
<text x="262.5" y="149.1" transform="rotate(-90 262.5 149.1)">1</text>
<text x="266" y="149.1" transform="rotate(-90 266 149.1)">2</text>
<text x="283.6" y="149.1" transform="rotate(-90 283.6 149.1)">1</text>
<text x="287.2" y="149.1" transform="rotate(-90 287.2 149.1)">2</text>
<text x="304.8" y="149.1" transform="rotate(-90 304.8 149.1)">1</text>
<text x="308.3" y="149.1" transform="rotate(-90 308.3 149.1)">2</text>
</g>
</svg>
